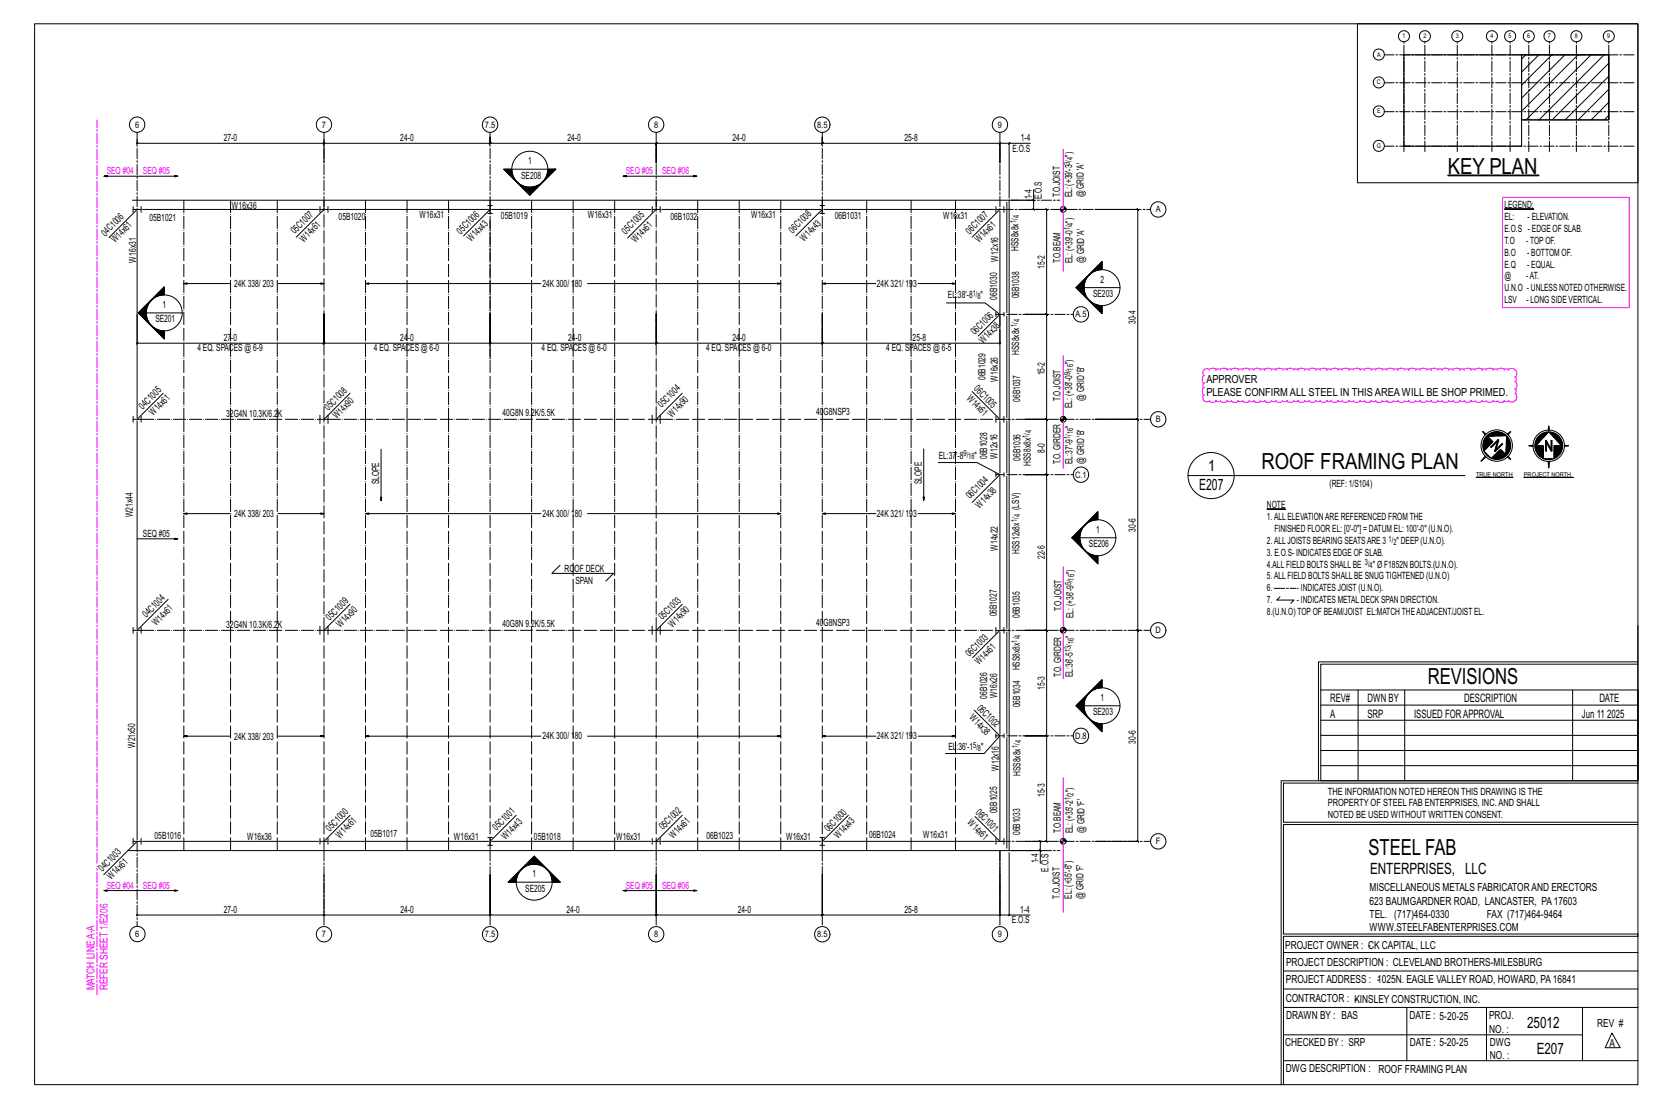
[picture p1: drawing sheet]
<svg xmlns="http://www.w3.org/2000/svg" width="914mm" height="610mm" viewBox="0 0 914 610" stroke-linecap="round" stroke-linejoin="round" font-family="sans-serif">
<path d="M797 96h50v1h-50zM828 115h16zM813 263h20zM839 263h27zM697 280h11z" fill="#000" stroke="#000" stroke-width=".55"/>
<g fill="none" stroke="#000" stroke-width=".55">
<path d="M19 13h883v584h-883zM747 13h155v88h-155zM838 30v36h48v-36h-113v50h3M840 30l-2 3M847 30l-9 10M854 30l-16 17M862 30l-24 24M869 30l-31 31M876 30l-36 36M883 30l-36 36M886 35l-32 31M886 56l-10 10"/>
<path d="M886 49l-17 17M886 42l-24 24M75 77v2h1h-1h103h1h-1v-2M555 79h1zM556 79h-6h1h-1v11l1-11h-1h-97h-1l1-4v4h-1h1h-92h1h-1v11l1-11h-1h-91h-1l1-4v4h-1h1h-92h1h-1v11M567 79h-11v30M838 66h48v-36h-48v50h-65M886 64l-3 2M57 97h41M277 93l15 14 14-14-14 14zM278 93l14 14 14-14M278 93l6 6"/>
<path d="M278 93l5 5M279 93l3 4M279 93l3 3M280 93l2 2M281 93l1 1M282 93h24l-14 15-15-15 5 1M282 94l-1-1 1 1M300 98l5-5-5 6M302 93v1M302 93v1v-1M303 93l-2 2M304 93l-3 3"/>
<path d="M305 93l-4 4M306 93h-1l-5 5M343 97h41M73 110h483v358h-486M73 114v3M73 115h5M75 116v114M75 115l-15 16M78 114v3M78 115h97M176 115h5M176 114v3"/>
<path d="M178 115l-15 16M181 114v3M181 115h88M269 113h2M269 118h2M270 113v5M270 115l-15 15M271 115h87M286 102l6 5 5-5M287 102l5 4 4-4M288 102l4 4 4-4M288 102l4 4 3-4"/>
<path d="M288 102l4 4M289 103l3 3M289 103l3 2 2-2M289 103l3 2M290 103l2 2 1-2M290 103l2 1 1-1M291 103l1 1 1-1M291 103l1 1M291 103l1 1v-1M291 103h1M292 103h.1M292 103v1"/>
<path d="M294 103l-2 2M295 103l-3 3M296 102l-4 5M359 115h4M359 114v3M361 115l-15 16M363 114v3M364 115h88M451 113h3M451 118h3M453 113v5M453 115l-15 15"/>
<path d="M454 115h93M548 115h5M548 114v3M550 116v56M550 115l-15 16M553 114v3M554 111v61M564 115h12l1 1-1-1v58l1 1-13-1h12l1 1-1-1v58h1h-13h12h1h-1v30l1 1-13-1h12l1 1-1-1v86l1 1-13-1h12l1 1-1-1v58l1 1-13-1h12l1 1-1-1v58l1 1-13-1M569 110v1zM569 104v6h-12M569 110v5v1v-1h3M583 115h4"/>
<path d="M584 116l1 1M584 115l1 2M584 115l1 1M585 115v1M585 114l1 1M585 115h1M585 114l2 1M585 113v4M586 114l1 1M603 115h23l1 1-1-1v116h1h-24h23h1h-1v116l1 1-1-1h2h-2l1 1-1-1v116l1 1-24-1M90 158l-14 14 14 14-14-14zM90 159l-5 5"/>
<path d="M90 159l-4 4M90 159l-3 4M90 160l-3 3M90 158l-13 14M90 158l-5 6M101 156h26M153 156h25M201 156h97M323 156h107M453 156h29M505 156h21M592 158l15 15-1-5"/>
<path d="M594 158l3 4M597 158h20M597 158v1M597 158h-1l1 1M597 157l-1 1 1 1M597 157l-1 1 1 2M597 157l-2 1 2 2M597 156l-2 2 2 2M597 156l-2 2 2 3M597 156l-3 2 3 3M597 155l-3 3M598 154l-4 4 4 4"/>
<path d="M598 154l-5 4 5 5M598 153l-5 5 5 6M601 150l6-5v-1l-15 14M605 149l2-2-2 2M607 144l-14 14 14 14M607 146l-4 3M607 148l-1 1M607 147l-2 2M607 146l-3 3M607 145l-4 4M607 148h.1M607 148h-1"/>
<path d="M607 145l-6 5M607 144l-14 14 14 15-15-15zM607 145l-5 5M607 144v4M75 173v16h1h-1h103h1h-1v-16v16h1h-1h92h-1h1v-16l-1 16h1h91h1h-1v-16v16h1h-1h92h-1h1v-16l-1 16h1h97h1h-1v-7M77 172l5 5M77 172l4 4M78 172l3 4M78 172l3 3M80 172l1 1M80 172h20M81 172v1"/>
<path d="M81 172h-1M81 171l-1 1 1 1M81 171l-2 1 2 1M81 171l-2 1 2 2M81 170l-2 2 2 2M81 170l-2 2M81 170l-3 2 3 3M81 169l-3 3M81 169l-4 3M81 168l-4 4M82 168l-5 4 5 5M82 167l-5 5 5 6"/>
<path d="M88 163l2-3-3 3M90 162h.1M90 161l-1 1M90 161l-1 2M90 160l-2 3M90 161l-2 2M90 162v-4l-14 14 14 15v-5M521 167h21l8 6-11 12M548 172v2M548 173h5M550 173v57M553 172v2"/>
<path d="M554 174v56M601 166l6 6M601 167l6 5M602 167l5 5-4-5M603 168l4 3M604 168l3 3M604 168l3 2M605 168l2 2M606 168l1 1M607 168h.1M85 180l5 6M85 181l5 5"/>
<path d="M86 181l4 5M86 181l4 4M87 182l3 3M88 182l2 3M88 182l2 2M89 182l1 2M89 182l1 1M90 182v1M90 217l-15 14M193 217l-15 14M376 217l-15 14M535 216l15 15"/>
<path d="M73 229v3M73 231h5M75 232v114M78 229v3M176 229v4M176 231h5M181 229v4M359 229v4M359 231h4M363 229v4M548 229v3M548 231h5"/>
<path d="M550 232v29M553 229v3M554 232v28M583 231h4M584 231l1 1M585 231v1M585 231h.1M585 230l1 1M585 231h1M585 229l2 2M585 229v4M586 229l1 2"/>
<path d="M816 238l2 1M817 239h1l-2-1 2 1M827 240l-4-1-3 1M828 240a7 7 0 0 0-8 0M828 240a7 7 0 0 0-9 0M829 240a7 7 0 0 0-9-1 7 7 0 0 0-3 9M830 239l2-1-2 1M831 239h-1M832 238l-2 1M851 240l-3 1-1 3M851 239l-3 2-2 4M852 239a7 7 0 0 0-6 6"/>
<path d="M852 238a7 7 0 0 0-7 6 7 7 0 0 0 5 8M853 237v-1v1M853 236v-1v2M853 235l-1 2M853 238a7 7 0 0 1 7 6 7 7 0 0 1-5 8M853 239a7 7 0 0 1 6 5 7 7 0 0 1-4 8M854 239a7 7 0 0 1 5 6M854 239l3 2 2 4M855 240l2 2 1 2M210 247v29M509 247v28M517 255h21l12 6-15 16"/>
<path d="M818 251l-3 3 2-2M818 249l2 3M818 251l-1 1M818 252h-1M818 252l-3 2M819 240h10v10l-3-3-5 5-4-4 5-5zM819 240l-2 4v4M819 241l-1 3v4M820 241l-2 3v3M820 241l-1 3v3M820 242l-1 2v2M821 242l-2 2v2"/>
<path d="M821 242l-1 2-1 2M821 242l-1 3M821 243l-1 2M822 243l-1 2M822 243l-1 1M825 243l-4 3 4-4-1 6 3-4v1l-4 4v-1l1-5M826 240h-4M826 248h-1M826 248l-1 1M827 240l-4-1-2 1M827 248l-3 1M827 248l-3 2"/>
<path d="M827 244l-4 4 2-6-4 4M827 244l-4 5 2-7-4 4M827 249l-2 1h-1M827 249l-2 1h-2M828 249l-3 1h-2M828 249l-2 2h-3M828 250l-2 1h-4M829 250l-3 2h-4M829 250l-4 2h-3M829 244v4M829 243l1 3-1 2M829 242l1 4-1 3"/>
<path d="M829 241a7 7 0 0 1 0 9M829 240a7 7 0 0 1 1 10 7 7 0 0 1-9 2M830 252h1M830 251l2 2-2-1M830 251l2 2M842 245l2 1M844 245h-1l1 1M844 245h-2h1M846 245l7-7 7 7h-5v8h-5M846 245h4v8M846 245l1 4 3 3M846 245l1 4 3 2"/>
<path d="M847 245v3l3 3M847 245l1 3 2 2M848 245v3l2 1M848 245l1 2 1 2M848 245l2 3M849 245l1 3M849 245l1 2M850 241l-3 2M851 253h3M851 243v5M851 244l3 4v-5v4l-3-4v5M852 254l1 4"/>
<path d="M853 254v4v-4v1M854 243v5l-3-5v5M855 241l3 2M856 245l-1 2M856 245l-1 3M857 245l-2 3M857 245v2l-2 2M857 245v3l-2 1M858 245l-1 3-2 2M858 245v3l-3 2M859 245l-1 4-3 2M861 245h2"/>
<path d="M862 245l-1 1M863 245l-2 1M548 260v2M548 261h5M550 262v84M553 260v2M554 262v84M654 262h153M75 297h23M101 283h26M153 283h25M201 283h97"/>
<path d="M323 283h107M453 283h29M505 283h21M590 296l14-14-14 14 14 14M591 296l13 14M591 296l5 5M591 296l4 4M593 296l2 1M594 296v1M594 296h.1M594 296h20M595 295l-1 1"/>
<path d="M595 295l-2 1 2 1M595 295l-2 1 2 2M595 294l-2 2 2 2M595 294l-3 2 3 3M595 293l-3 3M595 293l-3 3 3 3M595 293l-3 3 3 4M595 292l-4 4 4 4M596 292l-5 4M596 291l-5 5M604 286h.1M604 284l-3 3"/>
<path d="M604 284l-2 3M604 285l-1 1M604 283l-4 4M604 282l-5 6M604 284l-2 2M604 283l-3 4M604 286v-4l-14 14 14 14M308 311l-4 5h34l-4 4M599 304l5 6M599 305l5 5M600 305l4 5M600 305l4 4"/>
<path d="M601 305l3 4M601 306l3 3M602 306l2 2M603 306l1 2M603 306l1 1M604 306v1M604 306h.1M604 306v4M93 330l-18 17M193 333l-15 14M376 333l-15 14M705 329l-2 1h9l-1 2"/>
<path d="M73 346v3M73 347h5M75 348v114M78 346v3M176 345v4M176 347h5M181 345v4M359 345v4M359 347h4M363 345v4M548 346v3M548 347h5"/>
<path d="M550 348v56M550 347l-15 15M553 346v3M554 348v56M583 347h4M584 347l1 2M584 347l1 1M585 347v1M585 347h.1M585 346l2 1M585 346l1 1M585 347h1"/>
<path d="M585 345v4M586 346l1 1M902 345v85h-197M603 379l4-3-4 3M607 375l-14 14 14 14M607 378l-1 1M607 378v1M607 375l-6 6M607 374l-14 15 14 14-15-14zM607 377l-3 2M607 378l-2 1M607 375l-6 5"/>
<path d="M607 376l-4 4M607 376l-3 3M607 377l-2 2M607 375l-5 5M607 379v-5l-15 15 15 14-1-4M727 380h175v50h-175zM748 380v50M773 380v50M866 380v50M902 366h-175v14M902 364h-176v66M536 391l14 14-8 10h-21"/>
<path d="M594 389l3 3M595 389l2 2M596 389h1M597 388v1M597 388l-1 1M597 388l-1 1 1 1M597 387l-1 2 1 1M597 387l-2 2 2 1M597 387l-2 2 2 2M597 386l-2 3M597 386l-3 3 3 2M597 385l-3 4"/>
<path d="M597 385l-3 4 3 3M598 385l-4 4 4 4M598 384l-5 5 5 4M598 383l-5 6 5 5M601 397l6 5-6-5M602 398l5 4M603 398l4 4M603 398l4 3M604 398l3 3M605 398l2 2M606 398l1 2M606 399h1"/>
<path d="M617 389h-20M727 397h175M727 388h175M101 405h26M153 405h25M201 405h97M323 405h107M453 405h29M505 405h21M548 404v2M548 405h5M550 406v56"/>
<path d="M553 404v2M554 406v61M727 413h175M727 405h175M705 430v167M727 422h175M902 431h-195v22h195M193 449l-15 14M284 449l-14 14M376 449l-15 14M467 449l-14 14M537 450l13 13"/>
<path d="M902 454h-195v60h195v2h-195v81M73 462v3M73 463h5M75 463l-18 19M78 462v3M78 463h97M176 462v3M176 463h5M181 462v3M181 463h88M269 461h2M269 465h2"/>
<path d="M270 461v4M271 463h87M286 480l-6 6M289 477l5-5 5 5M290 477l4-4 5 4M291 477l3-4 4 4M292 476l2-2 3 2M292 476l2-2 2 2M293 476l1-1 1 1M294 476h.1M294 474l-2 2M294 473l3 3"/>
<path d="M294 475l1 1M294 474l2 2M294 474l-3 2M294 473l-3 3M294 475l-1 1M294 472l-14 14M294 473l4 4M302 480l6 6M359 462v3M359 463h4M363 462v3M364 463h88"/>
<path d="M451 461h3M451 465h3M453 461v4M454 463h93M548 462v3M548 463h5M550 468v36l1-1-1 1h6M553 462v3M556 469v35h11M557 468h16v7M572 463h1h-1l1 1v-1v5M572 468l1 1z"/>
<path d="M583 463h4M584 464l1 1M584 463l1 2M584 463l1 1M585 463v1M585 463h1M585 462l1 1M585 462l2 1M585 461v4M586 462l1 1M57 490h41M178 482v22l1-1-1 1h92h-1l1-1v1v-22l-1 22 1-1v1h91l1-1-1 1v-22v22l1-1-1 1h92h-1l1-1v1v-22l-1 22 1-1v1h97l1-1-1 1v-22"/>
<path d="M280 486l14-15 14 15h-24M280 486l14-14 14 14M284 486h-4M284 485v1M284 485l-1 1 1-1M284 484l-1 2M284 484l-2 2M284 483l-2 3M285 483l-3 3M285 482l-4 4M285 481l-4 5M286 481l-6 5"/>
<path d="M303 481l5 5M303 481l4 5M303 482l4 4M304 483l2 3M304 484l2 2M304 484l1 2M304 485l1 1M304 486h.1M343 490h41M75 504h103l1-1-1 1M76 503l-1 1zM556 504v-1l-1 1z"/>
<path d="M707 535h195M707 525h195M707 555h195M707 545h195M774 555v29M818 555v29M871 555v29M707 570h164M887 569l5 8h-8zM707 584h195"/>
<circle cx="773" cy="20" r="3"/>
<circle cx="784" cy="20" r="3"/>
<circle cx="802" cy="20" r="3"/>
<circle cx="821" cy="20" r="3"/>
<circle cx="831" cy="20" r="3"/>
<circle cx="842" cy="20" r="3"/>
<circle cx="853" cy="20" r="3"/>
<circle cx="868" cy="20" r="3"/>
<circle cx="886" cy="20" r="3"/>
<circle cx="759" cy="30" r="3"/>
<circle cx="759" cy="45" r="3"/>
<circle cx="75" cy="69" r="4"/>
<circle cx="178" cy="69" r="4"/>
<circle cx="270" cy="69" r="4"/>
<circle cx="361" cy="69" r="4"/>
<circle cx="453" cy="69" r="4"/>
<circle cx="550" cy="69" r="4"/>
<circle cx="759" cy="61" r="3"/>
<circle cx="292" cy="93" r="10"/>
<circle cx="759" cy="80" r="3"/>
<circle cx="585" cy="115" r="1.6"/>
<circle cx="638" cy="115" r="4"/>
<circle cx="607" cy="158" r="10"/>
<circle cx="90" cy="172" r="10"/>
<circle cx="595" cy="173" r="4"/>
<circle cx="585" cy="231" r="1.6"/>
<circle cx="638" cy="231" r="4"/>
<circle cx="824" cy="245" r="9"/>
<circle cx="824" cy="245" r="8"/>
<circle cx="853" cy="245" r="9"/>
<circle cx="853" cy="245" r="8"/>
<circle cx="595" cy="261" r="4"/>
<circle cx="667" cy="262" r="13"/>
<circle cx="604" cy="296" r="10"/>
<circle cx="585" cy="347" r="1.6"/>
<circle cx="638" cy="347" r="4"/>
<circle cx="607" cy="389" r="10"/>
<circle cx="595" cy="405" r="4"/>
<circle cx="585" cy="463" r="1.6"/>
<circle cx="638" cy="463" r="4"/>
<circle cx="294" cy="486" r="10"/>
<circle cx="76" cy="514" r="4"/>
<circle cx="178" cy="514" r="4"/>
<circle cx="270" cy="514" r="4"/>
<circle cx="361" cy="514" r="4"/>
<circle cx="453" cy="514" r="4"/>
<circle cx="550" cy="514" r="4"/>
</g>
<path d="M585 82v33M585 116v33M827 109h70v60h-70zM585 196v33M662 204a2 2 0 0 1 4 0 2.1 2.1 0 0 1 3 0 1.5 1.5 0 0 1 3 0 2.1 2.1 0 0 1 4 0 1.4 1.4 0 0 1 2 0 2.1 2.1 0 0 1 4 0 1.4 1.4 0 0 1 2 0 2.1 2.1 0 0 1 4 0 1.4 1.4 0 0 1 2 0 2.1 2.1 0 0 1 4 0 1.4 1.4 0 0 1 2 0 2.1 2.1 0 0 1 4 0 1.4 1.4 0 0 1 2 0 2.1 2.1 0 0 1 4 0 1.5 1.5 0 0 1 3 0 2.1 2.1 0 0 1 3 0 1.5 1.5 0 0 1 3 0 2.1 2.1 0 0 1 3 0 1.5 1.5 0 0 1 3 0 2.1 2.1 0 0 1 3 0 1.5 1.5 0 0 1 3 0 2.1 2.1 0 0 1 3 0 1.5 1.5 0 0 1 3 0 2.1 2.1 0 0 1 4 0 1.4 1.4 0 0 1 2 0 2.1 2.1 0 0 1 4 0 1.4 1.4 0 0 1 2 0 2.1 2.1 0 0 1 4 0 1.4 1.4 0 0 1 2 0 2.1 2.1 0 0 1 4 0 1.4 1.4 0 0 1 2 0 2.1 2.1 0 0 1 4 0 1.4 1.4 0 0 1 2 0 2.1 2.1 0 0 1 4 0 1.5 1.5 0 0 1 3 0 2.1 2.1 0 0 1 3 0 1.5 1.5 0 0 1 3 0 2.1 2.1 0 0 1 3 0 1.5 1.5 0 0 1 3 0 2.1 2.1 0 0 1 3 0 1.5 1.5 0 0 1 3 0 2.1 2.1 0 0 1 3 0 1.5 1.5 0 0 1 3 0 2.1 2.1 0 0 1 4 0 1.4 1.4 0 0 1 2 0 2.1 2.1 0 0 1 4 0 1.4 1.4 0 0 1 2 0 2.1 2.1 0 0 1 4 0 1.4 1.4 0 0 1 2 0 2.1 2.1 0 0 1 4 0 1.4 1.4 0 0 1 2 0 2.1 2.1 0 0 1 4 0 1.4 1.4 0 0 1 2 0 2.1 2.1 0 0 1 4 0 1.5 1.5 0 0 1 3 0 2.2 2.2 0 0 1 3 0l1 2v1l-1 1 1 1-1 1h1v2v2h-1l1 1-1 2a2.6 2.6 0 0 1 0 4h-2h-1v-1l-2 1-1-1v1l-2 1-1-1-1-1-1 1-1-1v1l-2 1-1-1-1-1-1 1-1-1v1l-2 1-2-1v-1l-1 1-1-1v1l-2 1-2-1v-1l-1 1-1-1-1 1-1 1-2-1v-1l-1 1-1-1-1 1-1 1-2-1v-1l-1 1-2-1v1l-1 1-2-1v-1l-1 1-2-1v1l-1 1-2-1v-1l-1 1-2-1v1l-2 1-1-1v-1l-2 1-1-1v1l-2 1-1-1v-1l-2 1-1-1v1l-2 1-1-1-1-1-1 1-1-1v1l-2 1-1-1-1-1-1 1-1-1v1l-2 1-2-1v-1l-1 1-1-1v1l-2 1-2-1v-1l-1 1-1-1-1 1-1 1-2-1v-1l-1 1-1-1-1 1-1 1-2-1v-1l-1 1-2-1v1l-1 1-2-1v-1l-1 1-2-1v1l-1 1-2-1v-1l-2 1-1-1v1l-2 1-1-1v-1l-2 1-1-1v1l-2 1-1-1v-1l-2 1-1-1v1l-2 1-1-1-1-1-1 1-1-1v1l-2 1-1-1-1-1-1 1-1-1v1l-2 1-2-1v-1l-1 1-1-1v1l-2 1-2-1v-1l-1 1-1-1-1 1-1 1-2-1v-1l-1 1-1-1-1 1-1 1-2-1v-1l-1 1-2-1v1l-1 1-2-1a2.2 2.2 0 0 1-3-1 2.2 2.2 0 0 1 0-3 2.2 2.2 0 0 1 0-4 1.5 1.5 0 0 1 0-2 2.2 2.2 0 0 1 0-4l-1-1zM585 232v26M585 312v33M585 348v26M585 428v33M585 463v39" fill="none" stroke="#f0f" stroke-width=".55"/>
<path d="M773 30h113v36M838 66h48h-48M838 66v14h-65v-50M838 66v-36h48v36" fill="none" stroke="#000" stroke-width=".55" stroke-dasharray="0 1"/>
<g fill="none" stroke="#000" stroke-width=".55" stroke-dasharray="5.8 1 1 1">
<path d="M900 30h-138M900 46h-138M75 73v42M178 73v42M270 73v42M361 73v42M453 73v42M550 73v42h83M900 62h-138M773 83v-60M784 83v-60M802 83v-60"/>
<path d="M821 83v-60M831 83v-60M842 83v-60M853 83v-60M868 83v-60M886 83v-60M900 80h-138M556 110h27M270 122v76M554 173h37M550 231h83M554 261h37"/>
<path d="M701 324h12M550 347h83M554 405h37M75 463v47M75 463h.1M178 468v42M270 468v42M361 468v42M453 468v42M550 468v42M550 463h83M556 468h27"/>
</g>
<g fill="none" stroke="#000" stroke-width=".55" stroke-dasharray="6.8 1 0 1">
<path d="M101 110v121M127 110v121M153 110v121M201 110v121M224 110v121M247 110v121M270 110v121M293 110v121M316 110v121M338 110v121M384 110v121M407 110v121"/>
<path d="M430 110v121M453 110v121M477 110v121M502 110v121M526 110v121M78 231h98M101 231v116M127 231v116M153 231v116M178 231v-121M181 231h178M201 231v116"/>
<path d="M224 231v116M247 231v116M270 231v116M293 231v116M316 231v116M338 231v116M361 231v-121M364 231h184M384 231v116M407 231v116M430 231v116M453 231v116"/>
<path d="M477 231v116M502 231v116M526 231v116M78 347h98M178 347v-116M181 347h178M361 347v-116M364 347h184M101 468v-121M127 468v-121M153 468v-121M178 468v-121"/>
<path d="M201 468v-121M224 468v-121M247 468v-121M270 468v-121M293 468v-121M316 468v-121M338 468v-121M361 468v-121M384 468v-121M407 468v-121M430 468v-121M453 468v-121"/>
<path d="M477 468v-121M502 468v-121M526 468v-121"/>
</g>
<path d="M53 475v-409M53 548v-71" fill="none" stroke="#f0f" stroke-width=".55" stroke-dasharray="5.8 1 1 1"/>
<g font-size="12.2">
<text x="797" y="96">KEY PLAN</text>
<text x="694" y="258">ROOF FRAMING PLAN</text>
<text x="786" y="377">REVISIONS</text>
<text x="753" y="471">STEEL FAB</text>
</g>
<g font-size="8.6">
<text x="665" y="259">1</text>
<text x="660" y="270">E207</text>
<text x="754" y="481">ENTERPRISES, LLC</text>
<text x="841" y="566">25012</text>
<text x="846" y="580">E207</text>
</g>
<g font-size="6.4">
<text x="732" y="386">REV#</text>
<text x="753" y="386">DWN BY</text>
<text x="806" y="386">DESCRIPTION</text>
<text x="880" y="386">DATE</text>
<text x="732" y="395">A</text>
<text x="753" y="395">SRP</text>
<text x="778" y="395">ISSUED FORAPPROVAL</text>
<text x="871" y="395">Jun 11</text>
<text x="885" y="395">2025</text>
</g>
<g font-size="6.1">
<text x="664" y="211">APPROVER</text>
<text x="664" y="218">PLEASE CONFIRM ALL STEEL IN THIS AREA WILL BE SHOP PRIMED.</text>
<text x="754" y="491">MISCELLANEOUS METALS FABRICATORAND ERECTORS</text>
<text x="754" y="498">623 BAUMGARDNER ROAD, LANCASTER, PA17603</text>
<text x="754" y="505">TEL. (717)464-0330</text>
<text x="819" y="505">FAX (717)464-9464</text>
<text x="754" y="513">WWW.STEELFABENTERPRISES.COM</text>
<text x="708" y="523">PROJECT OWNER : -CK CAPITAL, LLC</text>
<text x="708" y="532">PROJECT DESCRIPTION : CLEVELAND BROTHERS-MILESBURG</text>
<text x="708" y="541">PROJECTADDRESS : -1025N. EAGLE VALLEY ROAD, HOWARD, PA16841</text>
<text x="708" y="552">CONTRACTOR : -KINSLEY CONSTRUCTION, INC.</text>
<text x="708" y="561">DRAWN BY : BAS</text>
<text x="776" y="561">DATE : 5-20-25</text>
<text x="820" y="561">PROJ.</text>
<text x="820" y="569">NO. :</text>
<text x="879" y="566">REV #</text>
<text x="708" y="576">CHECKED BY : SRP</text>
<text x="776" y="576">DATE : 5-20-25</text>
<text x="820" y="576">DWG</text>
<text x="886" y="577">A</text>
<text x="820" y="583">NO. :</text>
<text x="708" y="590">DWG DESCRIPTION : ROOF FRAMING PLAN</text>
</g>
<g font-size="6.1" fill="#f0f">
<text x="52" y="545" transform="rotate(-90 52 545)">MATCH LINEA-A</text>
<text x="59" y="545" transform="rotate(-90 59 545)">REFER SHEET 1/E206</text>
</g>
<g font-size="5.5">
<text x="123" y="78">27-0</text>
<text x="220" y="78">24-0</text>
<text x="312" y="78">24-0</text>
<text x="403" y="78">24-0</text>
<text x="498" y="78">25-8</text>
<text x="562" y="78">1-4</text>
<text x="557" y="83">E.O.S</text>
<text x="590" y="86" transform="rotate(-90 590 86)">&quot;)</text>
<text x="291" y="91">1</text>
<text x="287" y="99">SE208</text>
<text x="568" y="110" transform="rotate(-90 568 110)">1-4</text>
<text x="574" y="110" transform="rotate(-90 574 110)">E.O.S</text>
<text x="584" y="109" transform="rotate(-90 584 109)">T.O.JOIST</text>
<text x="590" y="109" transform="rotate(-90 590 109)">EL: (+39'-3</text>
<text x="597" y="109" transform="rotate(-90 597 109)">@ GRID 'A'</text>
<text x="128" y="115">W16x36</text>
<text x="172" y="120" transform="rotate(-45 172 120)">7</text>
<text x="446" y="120" transform="rotate(-45 446 120)">8</text>
<text x="828" y="115">LEGEND:</text>
<text x="67" y="121" transform="rotate(-45 67 121)">6</text>
<text x="82" y="121">05B1021</text>
<text x="186" y="121">05B1020</text>
<text x="231" y="120">W16x31</text>
<text x="263" y="120" transform="rotate(-45 263 120)">6</text>
<text x="276" y="121">05B1019</text>
<text x="324" y="120">W16x31</text>
<text x="354" y="120" transform="rotate(-45 354 120)">5</text>
<text x="369" y="121">06B1032</text>
<text x="413" y="120">W16x31</text>
<text x="460" y="120">06B1031</text>
<text x="519" y="120">W16</text>
<text x="527" y="120">x31</text>
<text x="543" y="120" transform="rotate(-45 543 120)">7</text>
<text x="590" y="123" transform="rotate(-90 590 123)">&quot;)</text>
<text x="828" y="121">EL:</text>
<text x="841" y="121">- ELEVATION.</text>
<text x="58" y="130" transform="rotate(-45 58 130)">04C10</text>
<text x="162" y="129" transform="rotate(-45 162 129)">05C10</text>
<text x="254" y="129" transform="rotate(-45 254 129)">05C10</text>
<text x="345" y="129" transform="rotate(-45 345 129)">05C10</text>
<text x="437" y="129" transform="rotate(-45 437 129)">06C10</text>
<text x="534" y="129" transform="rotate(-45 534 129)">06C10</text>
<text x="828" y="128">E.O.S - EDGE OF SLAB.</text>
<text x="63" y="134" transform="rotate(-45 63 134)">W14x61</text>
<text x="167" y="134" transform="rotate(-45 167 134)">W14x61</text>
<text x="259" y="133" transform="rotate(-45 259 133)">W14x43</text>
<text x="350" y="134" transform="rotate(-45 350 134)">W14x61</text>
<text x="443" y="133" transform="rotate(-45 443 133)">W14x43</text>
<text x="539" y="134" transform="rotate(-45 539 134)">W14x61</text>
<text x="828" y="134">T.O</text>
<text x="840" y="134">- TOPOF.</text>
<text x="561" y="138" transform="rotate(-90 561 138)">HSS8x8x</text>
<text x="828" y="141">B.O</text>
<text x="841" y="141">- BOTTOM OF.</text>
<text x="75" y="145" transform="rotate(-90 75 145)">W16x31</text>
<text x="550" y="144" transform="rotate(-90 550 144)">W12x16</text>
<text x="575" y="148" transform="rotate(-90 575 148)">15-2</text>
<text x="584" y="145" transform="rotate(-90 584 145)">T.O.BEAM</text>
<text x="590" y="145" transform="rotate(-90 590 145)">EL: (+39'-0</text>
<text x="597" y="145" transform="rotate(-90 597 145)">@ GRID 'A'</text>
<text x="828" y="147">E.Q</text>
<text x="841" y="147">- EQUAL.</text>
<text x="606" y="156">2</text>
<text x="828" y="154">@</text>
<text x="840" y="154">-AT.</text>
<text x="129" y="158">24K 338/ 203</text>
<text x="299" y="158">24K 300/ 1</text>
<text x="316" y="158">80</text>
<text x="483" y="158">24K 321/ 19</text>
<text x="503" y="158">3</text>
<text x="828" y="160">U.N.O - UNLESS NOTED OTHERWISE.</text>
<text x="522" y="164">EL</text>
<text x="526" y="164">:</text>
<text x="527" y="164">38'-8</text>
<text x="540" y="164">&quot;</text>
<text x="549" y="165" transform="rotate(-90 549 165)">06B1030</text>
<text x="561" y="164" transform="rotate(-90 561 164)">06B1038</text>
<text x="602" y="164">SE203</text>
<text x="828" y="167">LSV</text>
<text x="840" y="167">- LONG SIDE VERTICAL.</text>
<text x="90" y="170">1</text>
<text x="86" y="178">SE201</text>
<text x="546" y="176" transform="rotate(-45 546 176)">6</text>
<text x="625" y="179" transform="rotate(-90 625 179)">30-4</text>
<text x="537" y="185" transform="rotate(-45 537 185)">06C10</text>
<text x="123" y="188">27</text>
<text x="127" y="188">-</text>
<text x="129" y="188">0</text>
<text x="220" y="188">24</text>
<text x="225" y="188">-</text>
<text x="226" y="188">0</text>
<text x="313" y="188">24</text>
<text x="317" y="188">-0</text>
<text x="403" y="188">24</text>
<text x="407" y="188">-</text>
<text x="409" y="188">0</text>
<text x="502" y="188">25-8</text>
<text x="541" y="189" transform="rotate(-45 541 189)">W14x38</text>
<text x="109" y="194">4 EQ. SPACES @ 6-9</text>
<text x="206" y="194">4 EQ. SPACES @ 6-0</text>
<text x="298" y="194">4 EQ. SPA</text>
<text x="316" y="194">CES @ 6-0</text>
<text x="389" y="194">4 EQ. SPACES @ 6-0</text>
<text x="488" y="194">4 EQ. SP</text>
<text x="503" y="194">ACES @ 6-5</text>
<text x="561" y="195" transform="rotate(-90 561 195)">HSS8x8x</text>
<text x="590" y="201" transform="rotate(-90 590 201)">&quot;)</text>
<text x="542" y="209" transform="rotate(-90 542 209)">06B1029</text>
<text x="575" y="207" transform="rotate(-90 575 207)">15-2</text>
<text x="374" y="216" transform="rotate(-45 374 216)">4</text>
<text x="536" y="214" transform="rotate(45 536 214)">06C10</text>
<text x="549" y="210" transform="rotate(-90 549 210)">W16x26</text>
<text x="88" y="217" transform="rotate(-45 88 217)">5</text>
<text x="190" y="217" transform="rotate(-45 190 217)">8</text>
<text x="532" y="220" transform="rotate(45 532 220)">W14x61</text>
<text x="562" y="221" transform="rotate(-90 562 221)">06B1037</text>
<text x="584" y="221" transform="rotate(-90 584 221)">T.O.JOIST</text>
<text x="597" y="221" transform="rotate(-90 597 221)">@ GRID 'B'</text>
<text x="79" y="226" transform="rotate(-45 79 226)">04C10</text>
<text x="181" y="226" transform="rotate(-45 181 226)">05C10</text>
<text x="364" y="225" transform="rotate(-45 364 225)">05C10</text>
<text x="545" y="224" transform="rotate(45 545 224)">5</text>
<text x="590" y="225" transform="rotate(-90 590 225)">EL: (+38'-0</text>
<text x="84" y="229" transform="rotate(-45 84 229)">W14x61</text>
<text x="125" y="229">32G4N 10.3K/6.2</text>
<text x="153" y="229">K</text>
<text x="185" y="231" transform="rotate(-45 185 231)">W14x90</text>
<text x="277" y="229">40G8N 9.2K/5.5K</text>
<text x="370" y="230" transform="rotate(-45 370 230)">W14x90</text>
<text x="449" y="229">40</text>
<text x="453" y="229">G8NSP3</text>
<text x="590" y="236" transform="rotate(-90 590 236)">&quot;</text>
<text x="575" y="249" transform="rotate(-90 575 249)">8-0</text>
<text x="517" y="252">EL:37</text>
<text x="526" y="252">'</text>
<text x="527" y="252">-8</text>
<text x="537" y="252">&quot;</text>
<text x="543" y="253" transform="rotate(-90 543 253)">06B1028</text>
<text x="549" y="253" transform="rotate(-90 549 253)">W12x16</text>
<text x="562" y="254" transform="rotate(-90 562 254)">06B1036</text>
<text x="568" y="256" transform="rotate(-90 568 256)">HSS8x8x</text>
<text x="584" y="255" transform="rotate(-90 584 255)">T.O. GIRDER</text>
<text x="590" y="255" transform="rotate(-90 590 255)">EL:37'-9</text>
<text x="597" y="255" transform="rotate(-90 597 255)">@ GRID 'B'</text>
<text x="209" y="267" transform="rotate(-90 209 267)">SLOPE</text>
<text x="508" y="267" transform="rotate(-90 508 267)">SLOPE</text>
<text x="543" y="266" transform="rotate(-45 543 266)">4</text>
<text x="732" y="268">(REF: 1/S104)</text>
<text x="534" y="275" transform="rotate(-45 534 275)">06C10</text>
<text x="539" y="280" transform="rotate(-45 539 280)">W14x38</text>
<text x="561" y="281" transform="rotate(-90 561 281)">(LSV)</text>
<text x="697" y="280">NOTE</text>
<text x="73" y="285" transform="rotate(-90 73 285)">W21x44</text>
<text x="129" y="285">24K 338/ 203</text>
<text x="299" y="285">24K 300/ 1</text>
<text x="316" y="285">80</text>
<text x="483" y="285">24K 321/ 19</text>
<text x="503" y="285">3</text>
<text x="697" y="286">1.ALLELEVATIONARE REFERENCED FROMTHE</text>
<text x="603" y="293">1</text>
<text x="625" y="293" transform="rotate(-90 625 293)">30-6</text>
<text x="702" y="293">FINISHED FLOOR EL: [0'-0&quot;] = DATUM EL: 100'-0&quot; (U.N.O).</text>
<text x="79" y="296">SEQ #05</text>
<text x="697" y="300">2.ALLJOISTS BEARING SEATSARE 3</text>
<text x="769" y="300">&quot; DEEP(U.N.O).</text>
<text x="549" y="303" transform="rotate(-90 549 303)">W14x22</text>
<text x="561" y="305" transform="rotate(-90 561 305)">HSS12x8x</text>
<text x="599" y="301">SE206</text>
<text x="575" y="308" transform="rotate(-90 575 308)">22-6</text>
<text x="697" y="306">3. E.O.S- INDICATES EDGE OF SLAB.</text>
<text x="311" y="315">RO</text>
<text x="316" y="315">OF DECK</text>
<text x="591" y="316" transform="rotate(-90 591 316)">&quot;)</text>
<text x="697" y="313">4.ALLFIELD BOLTS SHALLBE</text>
<text x="756" y="313">&quot; Ø F1852N BOLTS.(U.N.O).</text>
<text x="317" y="321">SPAN</text>
<text x="697" y="319">5.ALLFIELD BOLTS SHALLBE SNUG TIGHTENED (U.N.O)</text>
<text x="697" y="326">6.</text>
<text x="714" y="326">- INDICATES JOIST (U.N.O).</text>
<text x="90" y="331" transform="rotate(-45 90 331)">4</text>
<text x="191" y="333" transform="rotate(-45 191 333)">9</text>
<text x="374" y="332" transform="rotate(-45 374 332)">3</text>
<text x="697" y="332">7.</text>
<text x="714" y="332">- INDICATES METALDECK SPAN DIRECTION.</text>
<text x="81" y="340" transform="rotate(-45 81 340)">04C10</text>
<text x="182" y="342" transform="rotate(-45 182 342)">05C10</text>
<text x="365" y="342" transform="rotate(-45 365 342)">05C10</text>
<text x="549" y="339" transform="rotate(-90 549 339)">06B1027</text>
<text x="561" y="340" transform="rotate(-90 561 340)">06B1035</text>
<text x="584" y="336" transform="rotate(-90 584 336)">T.O.JOIST</text>
<text x="591" y="340" transform="rotate(-90 591 340)">EL: (+36'-9</text>
<text x="697" y="339">8.(U.N.O) TOPOF BEAM/JOIST EL:MATCH THEADJACENT/JOIST EL.</text>
<text x="86" y="345" transform="rotate(-45 86 345)">W14x61</text>
<text x="125" y="346">32G4N 10.3K/6.2</text>
<text x="153" y="346">K</text>
<text x="187" y="346" transform="rotate(-45 187 346)">W14x90</text>
<text x="277" y="345">40G8N 9.2K/5.5K</text>
<text x="370" y="346" transform="rotate(-45 370 346)">W14x90</text>
<text x="449" y="345">40</text>
<text x="453" y="345">G8NSP3</text>
<text x="543" y="353" transform="rotate(-45 543 353)">3</text>
<text x="591" y="351" transform="rotate(-90 591 351)">&quot;</text>
<text x="534" y="362" transform="rotate(-45 534 362)">06C10</text>
<text x="539" y="366" transform="rotate(-45 539 366)">W14x61</text>
<text x="561" y="369" transform="rotate(-90 561 369)">HSS8x8x</text>
<text x="584" y="373" transform="rotate(-90 584 373)">T.O. GIRDER</text>
<text x="591" y="373" transform="rotate(-90 591 373)">EL:36'-5</text>
<text x="575" y="380" transform="rotate(-90 575 380)">15-3</text>
<text x="543" y="385" transform="rotate(-90 543 385)">06B1026</text>
<text x="549" y="385" transform="rotate(-90 549 385)">W16x26</text>
<text x="562" y="390" transform="rotate(-90 562 390)">06B1034</text>
<text x="606" y="386">1</text>
<text x="533" y="396" transform="rotate(45 533 396)">W14x38</text>
<text x="538" y="390" transform="rotate(45 538 390)">06C10</text>
<text x="602" y="394">SE203</text>
<text x="547" y="399" transform="rotate(45 547 399)">2</text>
<text x="129" y="407">24K 338/ 203</text>
<text x="299" y="407">24K 300/ 1</text>
<text x="316" y="407">80</text>
<text x="483" y="407">24K 321/ 19</text>
<text x="503" y="407">3</text>
<text x="74" y="412" transform="rotate(-90 74 412)">W21x50</text>
<text x="522" y="413">EL</text>
<text x="527" y="413">:</text>
<text x="528" y="413">36'-1</text>
<text x="540" y="413">&quot;</text>
<text x="625" y="409" transform="rotate(-90 625 409)">30-6</text>
<text x="550" y="425" transform="rotate(-90 550 425)">W12x16</text>
<text x="562" y="427" transform="rotate(-90 562 427)">HSS8x8x</text>
<text x="591" y="436" transform="rotate(-90 591 436)">&quot;)</text>
<text x="731" y="438">THE INFORMATION NOTED HEREON THIS DRAWING IS THE</text>
<text x="575" y="439" transform="rotate(-90 575 439)">15-3</text>
<text x="283" y="448" transform="rotate(-45 283 448)">1</text>
<text x="374" y="448" transform="rotate(-45 374 448)">2</text>
<text x="537" y="448" transform="rotate(45 537 448)">06C10</text>
<text x="549" y="448" transform="rotate(-90 549 448)">06B1025</text>
<text x="731" y="444">PROPERTY OF STEEL FAB ENTERPRISES, INC.AND SHALL</text>
<text x="532" y="453" transform="rotate(45 532 453)">W14x61</text>
<text x="731" y="451">NOTED BE USED WITHOUT WRITTEN CONSENT.</text>
<text x="182" y="458" transform="rotate(-45 182 458)">05C10</text>
<text x="187" y="462" transform="rotate(-45 187 462)">W14x61</text>
<text x="204" y="461">05B1017</text>
<text x="273" y="458" transform="rotate(-45 273 458)">05C10</text>
<text x="365" y="457" transform="rotate(-45 365 457)">05C10</text>
<text x="371" y="462" transform="rotate(-45 371 462)">W14x61</text>
<text x="456" y="458" transform="rotate(-45 456 458)">06C10</text>
<text x="478" y="462">06B1024</text>
<text x="508" y="462">W16x31</text>
<text x="546" y="457" transform="rotate(45 546 457)">1</text>
<text x="562" y="460" transform="rotate(-90 562 460)">06B1033</text>
<text x="584" y="459" transform="rotate(-90 584 459)">T.O.BEAM</text>
<text x="591" y="459" transform="rotate(-90 591 459)">EL: (+35'-2</text>
<text x="597" y="459" transform="rotate(-90 597 459)">@ GRID 'F'</text>
<text x="85" y="462">05B1016</text>
<text x="136" y="463">W16x36</text>
<text x="250" y="462">W16x31</text>
<text x="278" y="463" transform="rotate(-45 278 463)">W14x43</text>
<text x="294" y="462">05B1018</text>
<text x="339" y="462">W16x31</text>
<text x="389" y="462">06B1023</text>
<text x="433" y="462">W16x31</text>
<text x="461" y="462" transform="rotate(-45 461 462)">W14x43</text>
<text x="66" y="471" transform="rotate(-45 66 471)">3</text>
<text x="572" y="475" transform="rotate(-90 572 475)">1-4</text>
<text x="577" y="480" transform="rotate(-90 577 480)">E.O.S</text>
<text x="56" y="480" transform="rotate(-45 56 480)">04C10</text>
<text x="61" y="485" transform="rotate(-45 61 485)">W14x61</text>
<text x="293" y="483">1</text>
<text x="289" y="491">SE205</text>
<text x="583" y="495" transform="rotate(-90 583 495)">T.O.JOIST</text>
<text x="590" y="495" transform="rotate(-90 590 495)">EL: (+35'-6&quot;)</text>
<text x="596" y="495" transform="rotate(-90 596 495)">@ GRID 'F'</text>
<text x="123" y="503">27-0</text>
<text x="220" y="503">24-0</text>
<text x="312" y="503">24-0</text>
<text x="406" y="503">24-0</text>
<text x="498" y="503">25-8</text>
<text x="562" y="503">1-4</text>
<text x="557" y="508">E.O.S</text>
</g>
<g font-size="5.5" fill="#f0f">
<text x="59" y="96">SEQ #04</text>
<text x="79" y="96">SEQ #05</text>
<text x="345" y="96">SEQ #05</text>
<text x="364" y="96">SEQ #06</text>
<text x="59" y="489">SEQ #04</text>
<text x="79" y="489">SEQ #05</text>
<text x="345" y="489">SEQ #05</text>
<text x="364" y="489">SEQ #06</text>
</g>
<g font-size="4.9">
<text x="74" y="70">6</text>
<text x="177" y="70">7</text>
<text x="267" y="70">7.5</text>
<text x="360" y="70">8</text>
<text x="450" y="70">8.5</text>
<text x="549" y="70">9</text>
<text x="636" y="117">A</text>
<text x="592" y="175">A.5</text>
<text x="636" y="232">B</text>
<text x="592" y="263">C.1</text>
<text x="636" y="349">D</text>
<text x="592" y="407">D.8</text>
<text x="636" y="465">F</text>
<text x="74" y="516">6</text>
<text x="177" y="516">7</text>
<text x="267" y="516">7.5</text>
<text x="360" y="516">8</text>
<text x="450" y="516">8.5</text>
<text x="549" y="516">9</text>
</g>
<g font-size="4.7">
<text x="591" y="88" transform="rotate(-90 591 88)">4</text>
<text x="589" y="91" transform="rotate(-90 589 91)">3/</text>
<text x="559" y="123" transform="rotate(-90 559 123)">1/</text>
<text x="561" y="120" transform="rotate(-90 561 120)">4</text>
<text x="591" y="124" transform="rotate(-90 591 124)">4</text>
<text x="589" y="127" transform="rotate(-90 589 127)">1/</text>
<text x="535" y="163">1/</text>
<text x="538" y="165">8</text>
<text x="561" y="177" transform="rotate(-90 561 177)">4</text>
<text x="560" y="180" transform="rotate(-90 560 180)">1/</text>
<text x="589" y="207" transform="rotate(-90 589 207)">9/</text>
<text x="591" y="204" transform="rotate(-90 591 204)">16</text>
<text x="568" y="238" transform="rotate(-90 568 238)">4</text>
<text x="591" y="239" transform="rotate(-90 591 239)">16</text>
<text x="566" y="241" transform="rotate(-90 566 241)">1/</text>
<text x="589" y="242" transform="rotate(-90 589 242)">1/</text>
<text x="530" y="251">9/</text>
<text x="533" y="253">16</text>
<text x="560" y="288" transform="rotate(-90 560 288)">1/</text>
<text x="562" y="285" transform="rotate(-90 562 285)">4</text>
<text x="764" y="298">1/</text>
<text x="767" y="300">2</text>
<text x="751" y="311">3/</text>
<text x="754" y="313">4</text>
<text x="590" y="322" transform="rotate(-90 590 322)">5/</text>
<text x="591" y="320" transform="rotate(-90 591 320)">16</text>
<text x="560" y="354" transform="rotate(-90 560 354)">1/</text>
<text x="562" y="351" transform="rotate(-90 562 351)">4</text>
<text x="589" y="359" transform="rotate(-90 589 359)">13/</text>
<text x="591" y="355" transform="rotate(-90 591 355)">16</text>
<text x="536" y="412">5/</text>
<text x="538" y="414">8</text>
<text x="561" y="412" transform="rotate(-90 561 412)">1/</text>
<text x="562" y="409" transform="rotate(-90 562 409)">4</text>
<text x="589" y="441" transform="rotate(-90 589 441)">1/</text>
<text x="591" y="438" transform="rotate(-90 591 438)">2</text>
</g>
<g font-size="3.7">
<text x="813" y="263">TRUE NORTH</text>
<text x="839" y="263">PROJECT NORTH</text>
</g>
<g font-size="3.5">
<text x="772" y="21">1</text>
<text x="784" y="21">2</text>
<text x="801" y="21">3</text>
<text x="820" y="21">4</text>
<text x="831" y="21">5</text>
<text x="841" y="21">6</text>
<text x="852" y="21">7</text>
<text x="867" y="21">8</text>
<text x="885" y="21">9</text>
<text x="758" y="31">A</text>
<text x="758" y="47">C</text>
<text x="758" y="62">E</text>
<text x="758" y="81">G</text>
</g>
</svg>
